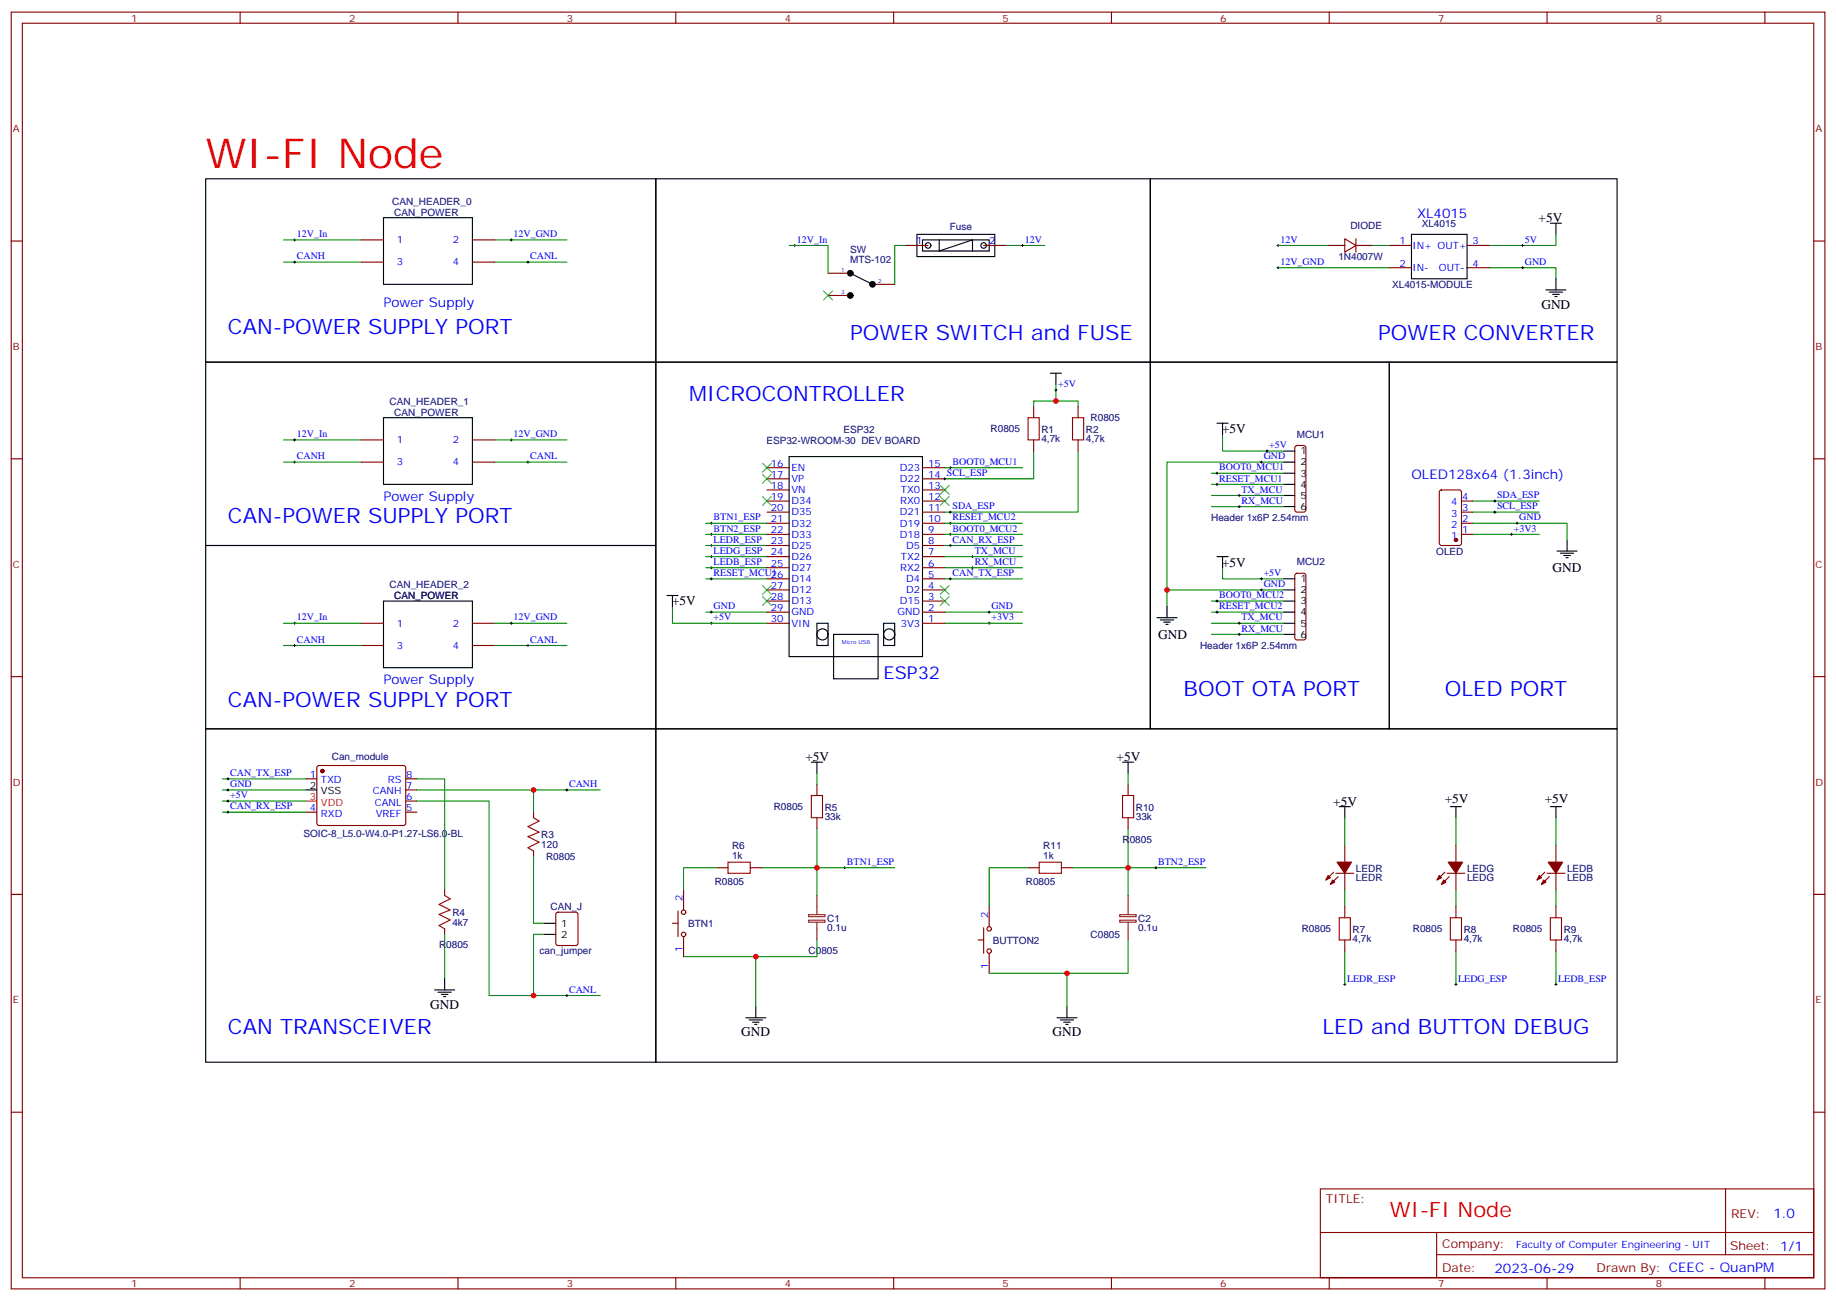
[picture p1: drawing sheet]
<svg xmlns="http://www.w3.org/2000/svg" width="583mm" height="413mm" viewBox="0 0 583 413" stroke-linecap="round" stroke-linejoin="round" font-family="sans-serif">
<g fill="none" stroke="#870000" stroke-width=".35">
<path d="M3.6 3.8h575.7v405.4h-575.7zM7.1 7.4h568.7v398.3h-568.7zM76.2 3.8v3.6M145.4 3.8v3.6M214.5 3.8v3.6M283.7 3.8v3.6M352.8 3.8v3.6M422 3.8v3.6M491.1 3.8v3.6M560.2 3.8v3.6M3.6 76.5h3.5M114.7 76.2h7"/>
<path d="M150 76.2h7M287.5 77.9h7.1M312.2 77.9h7.1M421.6 77.9h5.3M426.9 75.8l3.5 2.1-3.5 2.1zM430.4 77.9h5.3M430.4 75.8v4.2M441 77.9h7.1M465.7 77.9h7.1M575.8 76.5h3.5M114.7 83.2h7M150 83.2h7"/>
<path d="M262.9 86.7h7M262.9 93.8h7M277 90.3h7M441 85h7.1M465.7 85h7.1M114.7 139.7h7M150 139.7h7M328.1 129.1v3.5M328.1 139.7v3.5M342.2 129.1v3.5M342.2 139.7v3.5M3.6 145.7h3.5"/>
<path d="M114.7 146.7h7M150 146.7h7M243.5 159.1h7M243.5 155.5h7M243.5 152h7M243.5 148.5h7M292.8 159.1h7.1M292.8 155.5h7.1M292.8 152h7.1M292.8 148.5h7.1M411.3 141.6l.4-.2h2.1l.5 .2 .2 .5v19.8l-.2 .5-.5 .2-2.3-.1-.5-.6v-19.8zM457.1 155.7l.5-.2h5.6l.7 .5v16.5l-.4 .6-5.9 .1-.7-.5v-16.5z"/>
<path d="M463.9 159.1h3.6M575.8 145.7h3.5M243.5 176.7h7M243.5 173.2h7M243.5 169.7h7M243.5 166.1h7M243.5 162.6h7M292.8 176.7h7.1M292.8 173.2h7.1M292.8 169.7h7.1M292.8 166.1h7.1M292.8 162.6h7.1"/>
<path d="M463.9 169.7h3.6M463.9 166.1h3.6M463.9 162.6h3.6M114.7 197.9h7M150 197.9h7M243.5 197.9h7M243.5 194.3h7M243.5 190.8h7M243.5 187.3h7M243.5 183.8h7M243.5 180.2h7M292.8 197.9h7.1"/>
<path d="M292.8 194.3h7.1M292.8 190.8h7.1M292.8 187.3h7.1M292.8 183.8h7.1M292.8 180.2h7.1M411.3 182.2l.4-.2h2.1l.5 .2 .2 .5v19.8l-.2 .5-.5 .2-2.3-.1-.5-.6v-19.8zM3.6 214.8h3.5M114.7 204.9h7M150 204.9h7M575.8 214.8h3.5M97 247.3h3.6M97 257.8h3.6"/>
<path d="M100.8 243.2l.5-.2 27.1 .1 .4 .6-.1 17.9-.6 .5-27.1-.1-.4-.6v-17.7zM128.8 247.3h3.5M128.8 257.8h3.5M128.8 254.3h3.5M128.8 250.8h3.5M169.4 257.8v1.8M259.3 249v3.6M259.3 259.6v3.5M358.1 249v3.6M358.1 259.6v3.5M169.4 270.2v1.8M227.6 275.5h3.5"/>
<path d="M238.2 275.5h3.5M326.4 275.5h3.5M336.9 275.5h3.6M423.4 276.9l-2.5 2.5M424.1 277.2h5.6M424.8 278.3l-2.5 2.5M426.9 268.4v5.3M426.9 277.2v5.3M458.6 276.9l-2.4 2.5M459.4 277.2h5.6M460.1 278.3l-2.5 2.5M462.2 268.4v5.3"/>
<path d="M462.2 277.2v5.3M490.4 276.9l-2.5 2.5M491.1 277.2h5.6M491.8 278.3l-2.5 2.5M493.9 268.4v5.3M493.9 277.2v5.3M3.6 284h3.5M141.1 282.5v1.8M141.1 294.9v1.8M176.7 289.8l.4-.2h5.7l.6 .4 .1 9.5-.5 .6-5.9 .1-.6-.5-.1-9.4zM213.5 293.1h1.7M215.2 289.2v8.2"/>
<path d="M217 282.5v6.4M217 297.4v6.3M310.5 298.4h1.7M312.2 294.5v8.1M314 287.8v6.4M426.9 287.8v3.6M426.9 298.4v3.5M462.2 287.8v3.6M462.2 298.4v3.5M493.9 287.8v3.6M493.9 298.4v3.5M575.8 284h3.5"/>
<path d="M314 302.6v6.4M3.6 353.1h3.5M575.8 353.1h3.5M419.1 377.4h156.7v28.3h-156.7zM547.8 377.5v20.8M419.2 391.3h156.4M456 398.3h119.6M456 391.3v14.1M76.2 405.7v3.5M145.4 405.7v3.5M214.5 405.7v3.5M283.7 405.7v3.5"/>
<path d="M352.8 405.7v3.5M422 405.7v3.5M491.1 405.7v3.5M560.2 405.7v3.5"/>
<circle cx="217" cy="296.7" r=".71"/>
<circle cx="217" cy="289.6" r=".71"/>
<circle cx="314" cy="294.9" r=".71"/>
<circle cx="314" cy="301.9" r=".71"/>
</g>
<g fill="none" stroke="#000" stroke-width=".35">
<path d="M65.3 56.8h142.9v58.2h-142.9zM208.2 56.8h157v58.2h-157zM365.2 56.8h148.1v58.2h-148.1zM121.7 69.1h28.3v21.2h-28.3zM291.1 74.4h24.7v7.1h-24.7zM292.8 76.2h21.2v3.5h-21.2zM298.1 76.2v3.5l10.6-3.5v3.5M448.1 74.4h17.6v14.1h-17.6zM492.2 70.9h3.5M493.9 70.9v3.5M269.9 86.7l7.1 3.6M490.7 92h6.4"/>
<path d="M491.8 92.7h4.2M492.9 93.5h2.1M493.6 94.2h.7M493.9 88.5v3.5M65.3 115h142.9v58.2h-142.9zM208.2 115h157v116.4h-157zM333.4 118.5h3.5M335.2 118.5v3.5M365.2 115h75.8v116.4h-75.8zM441 115h72.3v116.4h-72.3zM121.7 132.6h28.3v21.2h-28.3zM386.3 134.4h3.6"/>
<path d="M388.1 134.4v3.5M250.5 145h42.3v63.5h-42.3zM407.5 143.2h3.5M407.5 146.7h3.5M407.5 150.2h3.5M407.5 153.8h3.5M407.5 157.3h3.5M65.3 173.2h142.9v58.2h-142.9zM386.3 176.7h3.6M388.1 176.7v3.5M407.5 160.8h3.5M494.3 174.9h6.3"/>
<path d="M495.3 175.6h4.3M496.4 176.4h2.1M497.1 177.1h.7M497.5 171.4v3.5M121.7 190.8h28.3v21.2h-28.3zM211.7 189.1h3.5M213.5 189.1v3.5M259.3 197.9h3.6v7h-3.6zM280.5 197.9h3.5v7h-3.5zM367.3 196.1h6.3M368.3 196.8h4.3M369.4 197.5h2.1"/>
<path d="M370.1 198.2h.7M370.5 192.6v3.5M407.5 183.8h3.5M407.5 187.3h3.5M407.5 190.8h3.5M407.5 194.3h3.5M407.5 197.9h3.5M264.6 201.4h14.1v14.1h-14.1zM407.5 201.4h3.5M65.3 231.4h142.9v105.8h-142.9zM208.2 231.4h305.1v105.8h-305.1zM97 250.8h3.6"/>
<path d="M257.6 242h3.5M259.3 242v3.5M356.3 242h3.6M358.1 242v3.5M425.1 256.1h3.6M426.9 256.1v3.5M460.4 256.1h3.5M462.2 256.1v3.5M492.2 256.1h3.5M493.9 256.1v3.5M172.9 296.7h3.5M172.9 293.1h3.5"/>
<path d="M138 314.3h6.3M139 315h4.3M140.1 315.7h2.1M140.8 316.4h.7M141.1 310.8v3.5M239.9 319.6v3.5M338.7 319.6v3.5M236.7 323.1h6.4M237.8 323.8h4.2M238.9 324.5h2.1M239.6 325.2h.7M335.5 323.1h6.4"/>
<path d="M336.6 323.8h4.2M337.6 324.5h2.2M338.3 325.2h.8"/>
<circle cx="294.6" cy="77.9" r=".88"/>
<circle cx="312.2" cy="77.9" r=".88"/>
<circle cx="261.1" cy="201.4" r="1.76"/>
<circle cx="282.3" cy="201.4" r="1.76"/>
</g>
<g fill="#000" stroke="#000" stroke-width=".35">
<circle cx="269.9" cy="86.7" r=".88"/>
<circle cx="269.9" cy="93.8" r=".88"/>
<circle cx="277" cy="90.3" r=".88"/>
</g>
<g fill="none" stroke="#000" stroke-width=".32">
<path d="M93.2 76.2h.7M93.5 75.8v.7M162 76.2h.7M162.3 75.8v.7M251.9 77.9h.7M252.3 77.6v.7M324.2 77.9h.7M324.6 77.6v.7M405.4 77.9h.7M405.7 77.6v.7M483 77.9h.7M483.3 77.6v.7"/>
<path d="M93.2 83.2h.7M93.5 82.9v.7M167.3 83.2h.7M167.6 82.9v.7M405.4 85h.7M405.7 84.6v.7M483 85h.7M483.3 84.6v.7M93.2 139.7h.7M93.5 139.3v.7M162 139.7h.7M162.3 139.3v.7"/>
<path d="M334.8 123.8h.7M335.2 123.4v.7M93.2 146.7h.7M93.5 146.4v.7M167.3 146.7h.7M167.6 146.4v.7M299.5 152h.7M299.9 151.7v.7M301.3 148.5h.7M301.7 148.1v.7M386 150.2h.7M386 153.8h.7"/>
<path d="M386.3 149.9v.7M386.3 153.4v.7M393 157.3h.7M393.4 157v.7M400.1 146.7h.7M400.4 146.4v.7M401.8 143.2h.8M402.2 142.8v.7M474.2 159.1h.7M474.5 158.7v.7M225.5 169.7h.7M225.5 173.2h.7"/>
<path d="M225.5 166.1h.7M225.5 176.7h.7M225.8 165.8v.7M225.8 169.3v.7M225.8 172.8v.7M225.8 176.4v.7M225.8 179.9v.7M301.3 169.7h.7M301.3 162.6h.7M301.3 173.2h.7M301.3 166.1h.7M301.7 162.2v.7"/>
<path d="M301.7 165.8v.7M301.7 169.3v.7M301.7 172.8v.7M308.4 176.7h.7M308.7 176.4v.7M308.7 179.9v.7M393 160.8h.7M393.4 160.5v.7M474.2 162.6h.7M474.5 162.2v.7M479.5 169.7h.7M479.8 169.3v.7"/>
<path d="M481.2 166.1h.7M481.6 165.8v.7M93.2 197.9h.7M93.5 197.5v.7M162 197.9h.7M162.3 197.5v.7M225.5 194.3h.7M225.5 180.2h.7M225.5 197.9h.7M225.5 183.8h.7M225.8 183.4v.7M225.8 194v.7"/>
<path d="M225.8 197.5v.7M301.3 183.8h.7M301.7 183.4v.7M308.4 180.2h.7M313.7 194.3h.7M313.7 197.9h.7M314 194v.7M314 197.5v.7M386 194.3h.7M386 190.8h.7M386.3 190.5v.7M386.3 194v.7"/>
<path d="M393 197.9h.7M393.4 197.5v.7M400.1 183.8h.7M400.1 187.3h.7M400.4 183.4v.7M400.4 186.9v.7M93.2 204.9h.7M93.5 204.6v.7M167.3 204.9h.7M167.6 204.6v.7M393 201.4h.7M393.4 201v.8"/>
<path d="M72 247.3h.7M72 250.8h.7M72 254.3h.7M72 257.8h.7M72.4 246.9v.7M72.4 250.4v.7M72.4 254v.7M72.4 257.5v.7M179.6 250.8h.7M180 250.4v.7M267.8 275.5h.7M268.1 275.1v.7"/>
<path d="M366.6 275.5h.7M366.9 275.1v.7M179.6 316.1h.7M180 315.7v.7M426.5 312.5h.7M426.9 312.2v.7M461.8 312.5h.7M462.2 312.2v.7M493.6 312.5h.7M493.9 312.2v.7"/>
</g>
<g fill="none" stroke="#008700" stroke-width=".35">
<path d="M90 76.2h24.7M157 76.2h23M250.5 77.9h12.4v8.8M287.5 77.9h-3.5v12.4M319.3 77.9h12.3M405.7 77.9h15.9M435.7 77.9h5.3M493.9 74.4v3.5h-21.1M90 83.2h24.7M157 83.2h23M405.7 85h35.3M472.8 85h21.1v3.5"/>
<path d="M90 139.7h24.7M157 139.7h23M335.2 122v5.3h-7.1v1.8M335.2 127.3h7v1.8M388.1 137.9v5.3h19.4M90 146.7h24.7M157 146.7h23M299.9 148.5h24.7M328.1 143.2v8.8h-28.2M342.2 143.2v19.4h-42.3M384.6 157.3h22.9M384.6 150.2h22.9"/>
<path d="M384.6 153.8h22.9M407.5 146.7h-37v45.9M467.5 159.1h21.1M224 173.2h19.5M224 166.1h19.5M224 169.7h19.5M224 176.7h19.5M299.9 169.7h24.7M299.9 173.2h24.7M299.9 166.1h24.7M299.9 176.7h24.7M384.6 160.8h22.9"/>
<path d="M467.5 166.1h30v5.3M467.5 169.7h21.1M467.5 162.6h21.1M90 197.9h24.7M157 197.9h23M213.5 192.6v5.3h30M224 183.8h19.5M224 194.3h19.5M224 180.2h19.5M299.9 180.2h24.7M299.9 197.9h24.7M299.9 194.3h24.7"/>
<path d="M299.9 183.8h24.7M370.5 187.3h37M384.6 197.9h22.9M384.6 194.3h22.9M384.6 190.8h22.9M388.1 180.2v3.6h19.4M90 204.9h24.7M157 204.9h23M384.6 201.4h22.9M70.6 254.3h26.4M70.6 250.8h26.4M70.6 247.3h26.4"/>
<path d="M70.6 257.8h26.4M132.3 247.3h8.8v35.2M132.3 250.8h37.1v7M132.3 254.3h23v61.8h14.1v-19.4h3.5M169.4 250.8h21.1M259.3 245.5v3.5M358.1 245.5v3.5M426.9 259.6v8.8M462.2 259.6v8.8M493.9 259.6v8.8M169.4 272v21.1h3.5M227.6 275.5h-10.6v7"/>
<path d="M241.7 275.5h42.3M259.3 263.1v21.2M326.4 275.5h-12.4v12.3M340.5 275.5h42.3M358.1 263.1v21.2M141.1 296.7v14.1M259.3 298.4v5.3h-19.4M358.1 298.4v10.6h-44.1M426.9 282.5v5.3M462.2 282.5v5.3M493.9 282.5v5.3M169.4 316.1h21.1"/>
<path d="M217 303.7h22.9v15.9M338.7 309v10.6M426.9 301.9v10.6M462.2 301.9v10.6M493.9 301.9v10.6"/>
</g>
<g fill="#870000" stroke="#870000" stroke-width=".35">
<path d="M424.4 273.7h4.6l-2.1 3.5z"/>
<path d="M421.6 278l.7 .7-1.4 .7z"/>
<path d="M423 279.4l.7 .7-1.4 .7z"/>
<path d="M459.7 273.7h4.6l-2.1 3.5z"/>
<path d="M456.9 278l.7 .7-1.4 .7z"/>
<path d="M458.3 279.4l.7 .7-1.4 .7z"/>
<path d="M491.5 273.7h4.5l-2.1 3.5z"/>
<path d="M488.6 278l.7 .7-1.4 .7z"/>
<path d="M490 279.4l.7 .7-1.4 .7z"/>
<circle cx="102.3" cy="244.8" r=".53"/>
<circle cx="462.2" cy="171.4" r=".53"/>
</g>
<path d="M97 254.3h3.6" fill="none" stroke="#f00" stroke-width=".35"/>
<path d="M326.4 132.6h3.5v7.1h-3.5zM340.5 132.6h3.5v7.1h-3.5zM169.4 259.6l1.7 1.1-3.5 1.7 3.5 1.8-3.5 1.4 3.5 1.8-3.5 1.7 1.8 1.1M257.6 252.6h3.5v7h-3.5zM356.3 252.6h3.6v7h-3.6zM231.1 273.7h7.1v3.5h-7.1zM329.9 273.7h7v3.5h-7zM141.1 284.3l1.8 1.1-3.5 1.7 3.5 1.8-3.5 1.4 3.5 1.8-3.5 1.7 1.7 1.1M425.1 291.4h3.6v7h-3.6zM460.4 291.4h3.5v7h-3.5zM492.2 291.4h3.5v7h-3.5z" fill="none" stroke="#a10000" stroke-width=".35"/>
<path d="M256.7 290.4h5.2v.6h-5.2zM256.7 292.1h5.2v.7h-5.2zM259.3 284.3v6M259.3 292.8v5.6M355.5 290.4h5.1v.6h-5.1zM355.5 292.1h5.1v.7h-5.1zM358.1 284.3v6M358.1 292.8v5.6" fill="none" stroke="#8c2424" stroke-width=".35"/>
<g fill="none" stroke="#3c3" stroke-width=".35">
<path d="M261.4 92.4l2.9 2.8M264.3 92.4l-2.9 2.8M242 157.7l2.9 2.8M242 150.6l2.9 2.8M242 147.1l2.9 2.8M244.9 157.7l-2.9 2.8M244.9 150.6l-2.9 2.8M244.9 147.1l-2.9 2.8M298.5 157.7l2.8 2.8M298.5 154.1l2.8 2.9M301.3 157.7l-2.8 2.8M301.3 154.1l-2.8 2.9"/>
<path d="M242 185.9l2.9 2.8M242 189.4l2.9 2.8M244.9 185.9l-2.9 2.8M244.9 189.4l-2.9 2.8M298.5 189.4l2.8 2.8M298.5 185.9l2.8 2.8M301.3 189.4l-2.8 2.8M301.3 185.9l-2.8 2.8"/>
</g>
<g fill="#c00">
<circle cx="169.4" cy="316.1" r=".88"/>
<circle cx="169.4" cy="250.8" r=".88"/>
<circle cx="259.3" cy="275.5" r=".88"/>
<circle cx="335.2" cy="127.3" r=".88"/>
<circle cx="239.9" cy="303.7" r=".88"/>
<circle cx="338.7" cy="309" r=".88"/>
<circle cx="358.1" cy="275.5" r=".88"/>
<circle cx="370.5" cy="187.3" r=".88"/>
</g>
<text font-size="13.1" fill="#f00" x="65.3" y="53.2">WI-FI Node</text>
<g font-size="6.7" fill="#00f">
<text x="72.4" y="106.2">CAN-POWER SUPPLY PORT</text>
<text x="269.9" y="107.9">POWER SWITCH and FUSE</text>
<text x="437.5" y="107.9">POWER CONVERTER</text>
<text x="218.8" y="127.3">MICROCONTROLLER</text>
<text x="72.4" y="166.1">CAN-POWER SUPPLY PORT</text>
<text x="375.7" y="220.8">BOOT OTA PORT</text>
<text x="458.6" y="220.8">OLED PORT</text>
<text x="72.4" y="224.3">CAN-POWER SUPPLY PORT</text>
<text x="72.4" y="328.4">CAN TRANSCEIVER</text>
<text x="419.8" y="328.4">LED and BUTTON DEBUG</text>
</g>
<text font-size="6.7" fill="#f00" x="441.2" y="386.5">WI-FI Node</text>
<text font-size="5.6" fill="#00f" x="280.5" y="215.5">ESP32</text>
<g font-size="4.2" fill="#00f">
<text x="449.8" y="69.1">XL4015</text>
<text x="121.7" y="97.3">Power Supply</text>
<text x="448.1" y="152">OLED128x64 (1.3inch)</text>
<text x="121.7" y="159.1">Power Supply</text>
<text x="121.7" y="217.3">Power Supply</text>
<text x="562.9" y="386.7">1.0</text>
<text x="474.4" y="404.1">2023-06-29</text>
</g>
<g font-size="4.2">
<text x="488.4" y="70.5">+5V</text>
<text x="489.3" y="98">GND</text>
<text x="388" y="137.5">+5V</text>
<text x="388" y="179.9">+5V</text>
<text x="492.9" y="181.6">GND</text>
<text x="213.3" y="192.2">+5V</text>
<text x="367.6" y="202.8">GND</text>
<text x="255.7" y="241.6">+5V</text>
<text x="354.4" y="241.6">+5V</text>
<text x="423.2" y="255.7">+5V</text>
<text x="458.6" y="254.9">+5V</text>
<text x="490.4" y="254.9">+5V</text>
<text x="136.5" y="320.2">GND</text>
<text x="235.3" y="329.1">GND</text>
<text x="334.1" y="329.1">GND</text>
</g>
<g font-size="3.9" fill="#800">
<text x="420.9" y="382">TITLE:</text>
<text x="549.5" y="386.7">REV:</text>
<text x="457.8" y="396.2">Company:</text>
<text x="549.2" y="396.8">Sheet: 1/1</text>
<text x="457.8" y="403.9">Date:</text>
<text x="506.8" y="404">Drawn By: CEEC - QuanPM</text>
</g>
<g font-size="3.2" fill="#800">
<text x="41.7" y="6.8">1</text>
<text x="110.8" y="6.8">2</text>
<text x="180" y="6.8">3</text>
<text x="249.1" y="6.8">4</text>
<text x="318.2" y="6.8">5</text>
<text x="387.4" y="6.8">6</text>
<text x="456.5" y="6.8">7</text>
<text x="525.7" y="6.8">8</text>
<text x="4.1" y="41.9">A</text>
<text x="576.3" y="41.9">A</text>
<text x="4.1" y="111.1">B</text>
<text x="576.3" y="111.1">B</text>
<text x="4.1" y="180.2">C</text>
<text x="576.3" y="180.2">C</text>
<text x="4.1" y="249.4">D</text>
<text x="576.3" y="249.4">D</text>
<text x="4.1" y="318.5">E</text>
<text x="576.3" y="318.5">E</text>
<text x="41.7" y="408.7">1</text>
<text x="110.8" y="408.7">2</text>
<text x="180" y="408.7">3</text>
<text x="249.1" y="408.7">4</text>
<text x="318.2" y="408.7">5</text>
<text x="387.4" y="408.7">6</text>
<text x="456.5" y="408.7">7</text>
<text x="525.7" y="408.7">8</text>
</g>
<g font-size="3.2" fill="#000080">
<text x="124.5" y="64.9">CAN_HEADER_0</text>
<text x="125.1" y="68.5">CAN_POWER</text>
<text x="301.5" y="73.2">Fuse</text>
<text x="428.7" y="72.6">DIODE</text>
<text x="451.3" y="72.1">XL4015</text>
<text x="269.9" y="83.5">MTS-102</text>
<text x="269.9" y="80.3">SW</text>
<text x="424.9" y="82.6">1N4007W</text>
<text x="441.9" y="91.5">XL4015-MODULE</text>
<text x="123.7" y="128.4">CAN_HEADER_1</text>
<text x="125.1" y="132">CAN_POWER</text>
<text x="267.8" y="137.3">ESP32</text>
<text x="314.4" y="137.3">R0805</text>
<text x="330.6" y="137.4">R1</text>
<text x="344.7" y="137.4">R2</text>
<text x="346.2" y="133.8">R0805</text>
<text x="243.3" y="140.9">ESP32-WROOM-30 DEV BOARD</text>
<text x="330.6" y="140.4">4,7k</text>
<text x="344.7" y="140.4">4,7k</text>
<text x="411.6" y="139">MCU1</text>
<text x="384.5" y="165.5">Header 1x6P 2.54mm</text>
<text x="411.6" y="179.5">MCU2</text>
<text x="455.9" y="176.1">OLED</text>
<text x="123.7" y="186.7">CAN_HEADER_2</text>
<text x="125.1" y="190.2">CAN_POWER</text>
<text x="380.9" y="206.1">Header 1x6P 2.54mm</text>
<text x="105.4" y="241.4">Can_module</text>
<text x="245.6" y="257.2">R0805</text>
<text x="261.8" y="257.4">R5</text>
<text x="360.6" y="257.4">R10</text>
<text x="261.8" y="260.4">33k</text>
<text x="360.6" y="260.4">33k</text>
<text x="96.3" y="265.6">SOIC-8_L5.0-W4.0-P1.27-LS6.0-BL</text>
<text x="171.8" y="269.2">120</text>
<text x="171.8" y="266">R3</text>
<text x="232.4" y="269.7">R6</text>
<text x="331.2" y="269.7">R11</text>
<text x="356.3" y="267.7">R0805</text>
<text x="173.3" y="273.1">R0805</text>
<text x="232.4" y="272.7">1k</text>
<text x="331.2" y="272.7">1k</text>
<text x="226.9" y="281.1">R0805</text>
<text x="325.6" y="281.1">R0805</text>
<text x="430.4" y="279.8">LEDR</text>
<text x="430.4" y="276.8">LEDR</text>
<text x="465.7" y="279.8">LEDG</text>
<text x="465.7" y="276.8">LEDG</text>
<text x="497.5" y="279.8">LEDB</text>
<text x="497.5" y="276.8">LEDB</text>
<text x="143.6" y="293.9">4k7</text>
<text x="143.6" y="290.7">R4</text>
<text x="174.7" y="288.9">CAN_J</text>
<text x="262.6" y="292.7">C1</text>
<text x="361.4" y="292.7">C2</text>
<text x="218.4" y="294.4">BTN1</text>
<text x="262.6" y="295.7">0.1u</text>
<text x="315.2" y="299.5">BUTTON2</text>
<text x="346.2" y="297.7">C0805</text>
<text x="361.4" y="295.7">0.1u</text>
<text x="413.2" y="296">R0805</text>
<text x="429.4" y="299.2">4,7k</text>
<text x="429.4" y="296.2">R7</text>
<text x="448.5" y="296">R0805</text>
<text x="464.6" y="299.2">4,7k</text>
<text x="464.6" y="296.2">R8</text>
<text x="480.3" y="296">R0805</text>
<text x="496.4" y="299.2">4,7k</text>
<text x="496.4" y="296.2">R9</text>
<text x="139.4" y="301">R0805</text>
<text x="171.3" y="303">can_jumper</text>
<text x="256.7" y="303">C0805</text>
</g>
<g font-size="3.2" fill="#00f">
<text x="94.2" y="75.3">12V_In</text>
<text x="126" y="77.2">1</text>
<text x="143.7" y="77.2">2</text>
<text x="163" y="75.3">12V_GND</text>
<text x="253" y="77">12V_In</text>
<text x="290.8" y="77.6">1</text>
<text x="314" y="77.6">2</text>
<text x="325.3" y="77">12V</text>
<text x="406.4" y="77">12V</text>
<text x="444.3" y="77.6">1</text>
<text x="467.5" y="77.6">3</text>
<text x="484" y="77">5V</text>
<text x="94.2" y="82.3">CANH</text>
<text x="168.3" y="82.3">CANL</text>
<text x="448.4" y="79">IN+ OUT+</text>
<text x="126" y="84.3">3</text>
<text x="143.7" y="84.3">4</text>
<text x="406.4" y="84.1">12V_GND</text>
<text x="444.3" y="84.6">2</text>
<text x="448.4" y="86">IN-</text>
<text x="456.8" y="86">OUT-</text>
<text x="467.5" y="84.6">4</text>
<text x="484" y="84.1">GND</text>
<text x="335.9" y="122.9">+5V</text>
<text x="94.2" y="138.8">12V_In</text>
<text x="126" y="140.7">1</text>
<text x="143.7" y="140.7">2</text>
<text x="163" y="138.8">12V_GND</text>
<text x="402.9" y="142.3">+5V</text>
<text x="94.2" y="145.8">CANH</text>
<text x="126" y="147.8">3</text>
<text x="143.7" y="147.8">4</text>
<text x="168.3" y="145.8">CANL</text>
<text x="244.7" y="148.1">16</text>
<text x="251.2" y="149.5">EN</text>
<text x="285.7" y="149.5">D23</text>
<text x="294.6" y="148.1">15</text>
<text x="302.4" y="147.6">BOOT0_MCU1</text>
<text x="387" y="149.4">BOOT0_MCU1</text>
<text x="401.1" y="145.8">GND</text>
<text x="244.7" y="155.2">18</text>
<text x="244.7" y="151.7">17</text>
<text x="251.2" y="153.1">VP</text>
<text x="285.7" y="153.1">D22</text>
<text x="294.6" y="155.2">13</text>
<text x="294.6" y="151.7">14 SCL_ESP</text>
<text x="387" y="152.9">RESET_MCU1</text>
<text x="244.7" y="158.7">19</text>
<text x="251.2" y="160.1">D34</text>
<text x="251.2" y="156.6">VN</text>
<text x="285.7" y="160.1">RX0</text>
<text x="286" y="156.6">TX0</text>
<text x="294.6" y="158.7">12</text>
<text x="302.4" y="161.7">SDA_ESP</text>
<text x="394.1" y="156.4">TX_MCU</text>
<text x="394.1" y="159.9">RX_MCU</text>
<text x="460.6" y="160.5">4</text>
<text x="464.1" y="158.7">4</text>
<text x="475.2" y="161.7">SCL_ESP</text>
<text x="475.2" y="158.2">SDA_ESP</text>
<text x="226.5" y="165.2">BTN1_ESP</text>
<text x="244.7" y="165.8">21</text>
<text x="244.7" y="162.2">20</text>
<text x="251.2" y="167.2">D32</text>
<text x="251.2" y="163.7">D35</text>
<text x="285.7" y="167.2">D19</text>
<text x="285.7" y="163.7">D21</text>
<text x="294.6" y="165.8">10</text>
<text x="294.6" y="162.2">11</text>
<text x="302.4" y="165.2">RESET_MCU2</text>
<text x="460.6" y="167.5">2</text>
<text x="460.6" y="164">3</text>
<text x="464.1" y="165.8">2</text>
<text x="464.1" y="162.2">3</text>
<text x="482.3" y="165.2">GND</text>
<text x="226.5" y="172.3">LEDR_ESP</text>
<text x="226.5" y="168.8">BTN2_ESP</text>
<text x="244.7" y="172.8">23</text>
<text x="244.7" y="169.3">22</text>
<text x="251.2" y="170.7">D33</text>
<text x="285.7" y="170.7">D18</text>
<text x="294.6" y="172.8">8</text>
<text x="294.6" y="169.3">9</text>
<text x="302.4" y="168.8">BOOT0_MCU2</text>
<text x="302.4" y="172.3">CAN_RX_ESP</text>
<text x="460.6" y="171.1">1</text>
<text x="464.1" y="169.3">1</text>
<text x="480.5" y="168.8">+3V3</text>
<text x="226.5" y="179.4">LEDB_ESP</text>
<text x="226.5" y="175.8">LEDG_ESP</text>
<text x="244.7" y="179.9">25</text>
<text x="244.7" y="176.4">24</text>
<text x="251.2" y="177.8">D26</text>
<text x="251.2" y="174.2">D25</text>
<text x="286" y="177.8">TX2</text>
<text x="287.7" y="174.2">D5</text>
<text x="294.6" y="179.9">6</text>
<text x="294.6" y="176.4">7</text>
<text x="309.4" y="175.8">TX_MCU</text>
<text x="309.4" y="179.4">RX_MCU</text>
<text x="226.5" y="182.9">RESET_MCU1</text>
<text x="244.7" y="183.4">26</text>
<text x="251.2" y="181.3">D27</text>
<text x="251.2" y="184.8">D14</text>
<text x="285.7" y="181.3">RX2</text>
<text x="287.7" y="184.8">D4</text>
<text x="294.6" y="183.4">5</text>
<text x="302.4" y="182.9">CAN_TX_ESP</text>
<text x="401.1" y="182.9">+5V</text>
<text x="244.7" y="186.9">27</text>
<text x="244.7" y="190.5">28</text>
<text x="251.2" y="188.3">D12</text>
<text x="251.2" y="191.9">D13</text>
<text x="285.7" y="191.9">D15</text>
<text x="287.7" y="188.3">D2</text>
<text x="294.6" y="190.5">3</text>
<text x="294.6" y="186.9">4</text>
<text x="387" y="189.9">BOOT0_MCU2</text>
<text x="401.1" y="186.4">GND</text>
<text x="94.2" y="197">12V_In</text>
<text x="163" y="197">12V_GND</text>
<text x="226.5" y="193.5">GND</text>
<text x="226.5" y="197">+5V</text>
<text x="244.7" y="197.5">30</text>
<text x="244.7" y="194">29</text>
<text x="251.2" y="195.4">GND</text>
<text x="284.9" y="195.4">GND</text>
<text x="294.6" y="197.5">1</text>
<text x="294.6" y="194">2</text>
<text x="314.7" y="197">+3V3</text>
<text x="314.7" y="193.5">GND</text>
<text x="387" y="193.5">RESET_MCU2</text>
<text x="394.1" y="197">TX_MCU</text>
<text x="126" y="198.9">1</text>
<text x="143.7" y="198.9">2</text>
<text x="251.2" y="198.9">VIN</text>
<text x="285.9" y="198.9">3V3</text>
<text x="394.1" y="200.5">RX_MCU</text>
<text x="94.2" y="204">CANH</text>
<text x="126" y="206">3</text>
<text x="143.7" y="206">4</text>
<text x="168.3" y="204">CANL</text>
<text x="73.1" y="246.4">CAN_TX_ESP</text>
<text x="73.1" y="249.9">GND</text>
<text x="98.4" y="246.9">1</text>
<text x="101.9" y="248.7">TXD</text>
<text x="123.1" y="248.7">RS</text>
<text x="129" y="250.4">7</text>
<text x="129" y="246.9">8</text>
<text x="180.7" y="249.9">CANH</text>
<text x="73.1" y="253.4">+5V</text>
<text x="73.1" y="257">CAN_RX_ESP</text>
<text x="98.4" y="257.5">4</text>
<text x="118.3" y="252.2">CANH</text>
<text x="119" y="255.7">CANL</text>
<text x="129" y="257.5">5</text>
<text x="129" y="254">6</text>
<text x="101.9" y="259.3">RXD</text>
<text x="119.3" y="259.3">VREF</text>
<text x="268.9" y="274.6">BTN1_ESP</text>
<text x="367.6" y="274.6">BTN2_ESP</text>
<text x="216.6" y="286.1" transform="rotate(-90 216.6 286.1)">2</text>
<text x="313.7" y="291.4" transform="rotate(-90 313.7 291.4)">2</text>
<text x="216.6" y="302.2" transform="rotate(-90 216.6 302.2)">1</text>
<text x="313.7" y="307.5" transform="rotate(-90 313.7 307.5)">1</text>
<text x="427.6" y="311.6">LEDR_ESP</text>
<text x="462.9" y="311.6">LEDG_ESP</text>
<text x="494.6" y="311.6">LEDB_ESP</text>
<text x="180.7" y="315.2">CANL</text>
<text x="481.3" y="396.3">Faculty of Computer Engineering - UIT</text>
</g>
<g font-size="3.2">
<text x="412.8" y="144.3">1</text>
<text x="412.8" y="147.8">2</text>
<text x="412.8" y="151.3">3</text>
<text x="412.8" y="154.8">4</text>
<text x="412.8" y="158.4">5</text>
<text x="412.8" y="161.9">6</text>
<text x="412.8" y="184.8">1</text>
<text x="412.8" y="188.3">2</text>
<text x="412.8" y="191.9">3</text>
<text x="412.8" y="195.4">4</text>
<text x="412.8" y="198.9">5</text>
<text x="412.8" y="202.5">6</text>
<text x="98.4" y="250.4">2</text>
<text x="101.9" y="252.2">VSS</text>
<text x="178.2" y="297.7">2</text>
<text x="178.2" y="294.2">1</text>
</g>
<g font-size="3.2" fill="#f00">
<text x="98.4" y="254">3</text>
<text x="101.9" y="255.7">VDD</text>
</g>
<g font-size="1.8" fill="#00f">
<text x="267" y="86.4">1</text>
<text x="278.7" y="89.9">2</text>
<text x="267" y="93.5">3</text>
<text x="267.2" y="204.6">Micro USB</text>
</g>
</svg>
